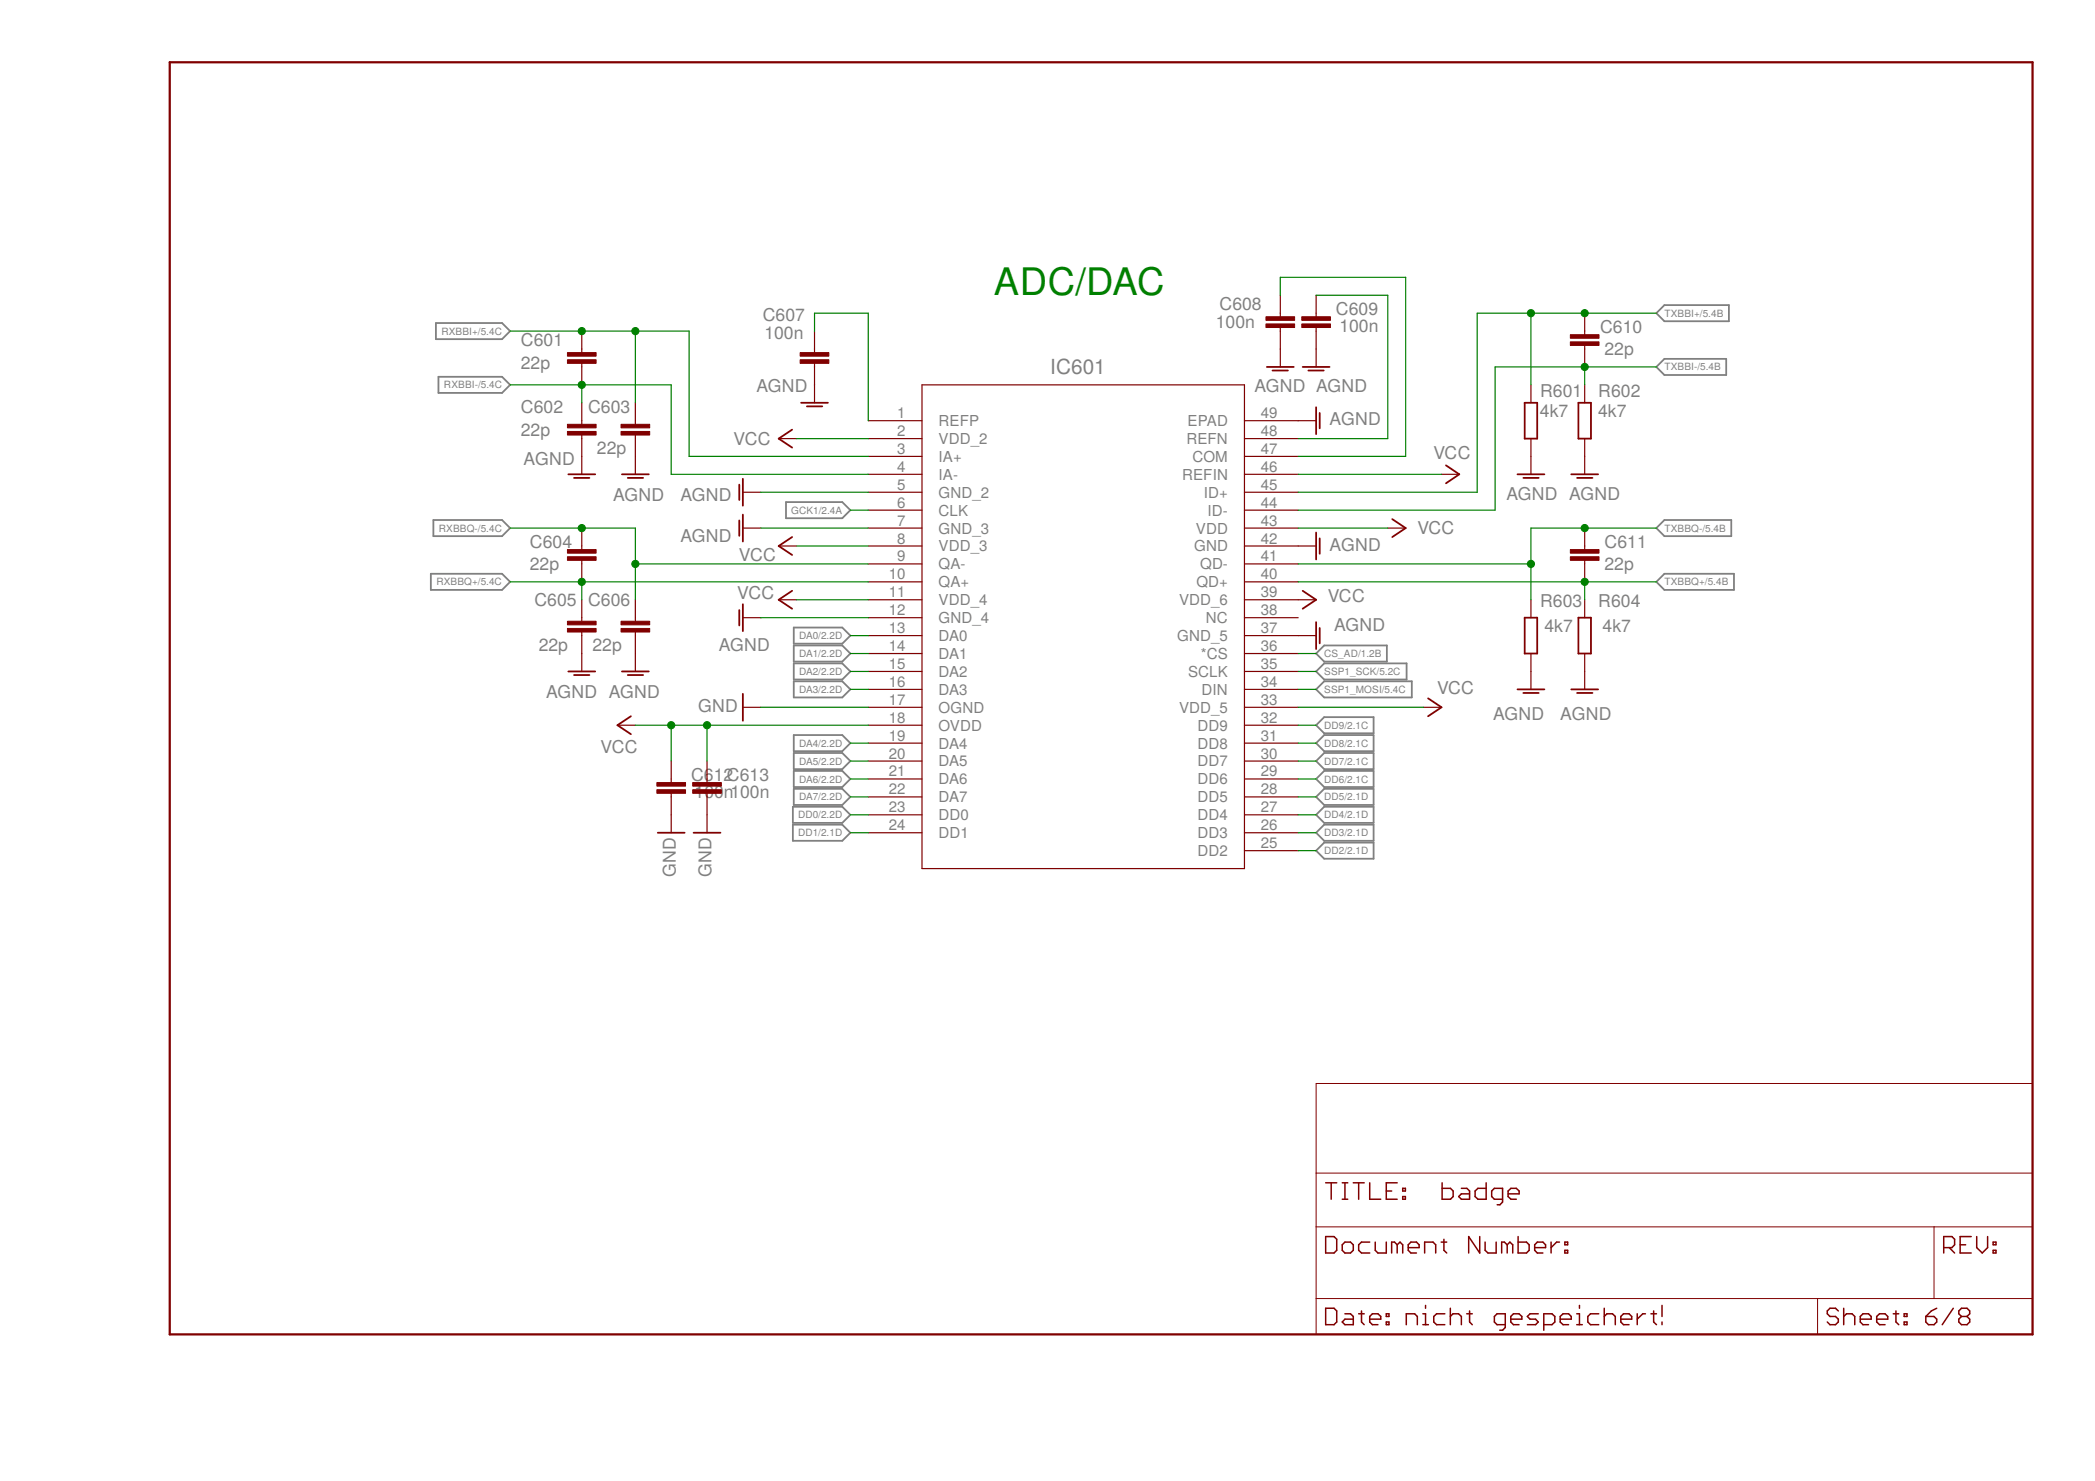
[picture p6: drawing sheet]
<svg xmlns="http://www.w3.org/2000/svg" width="297mm" height="210mm" viewBox="0 0 297 210" stroke-linecap="round" stroke-linejoin="round" font-family="sans-serif">
<g fill="none" stroke="#808080" stroke-width=".25">
<path d="M61.8 45.8h9.4l1.1 1.1-1.1 1.2h-9.4zM62.2 53.4h9l1.1 1.1-1.1 1.2h-9zM234.8 44.4l1.2-1.2h9.1v2.3h-9.1zM234.8 52l1.2-1.1h8.8v2.2h-8.8zM61.4 73.7h9.8l1.1 1.1-1.1 1.2h-9.8zM111.4 71.2h8l1.2 1.1-1.2 1.1h-8zM234.8 74.8l1.2-1.1h9.5v2.3h-9.5zM61.1 81.3h10.1l1.1 1.2-1.1 1.1h-10.1zM112.5 88.9h6.9l1.2 1.2-1.2 1.1h-6.9zM112.5 91.5h6.9l1.2 1.1-1.2 1.2h-6.9zM112.5 94h6.9l1.2 1.2-1.2 1.1h-6.9zM112.5 96.6h6.9l1.2 1.1-1.2 1.1h-6.9z"/>
<path d="M186.6 97.7l1.1-1.1h12.5v2.2h-12.5zM186.6 95.2l1.1-1.2h11.7v2.3h-11.7zM186.6 92.6l1.1-1.1h8.9v2.3h-8.9zM234.8 82.5l1.2-1.2h9.9v2.3h-9.9zM112.4 114.3h7l1.2 1.2-1.2 1.1h-7zM112.4 116.9h7l1.2 1.1-1.2 1.2h-7zM112.5 104.2h6.9l1.2 1.1-1.2 1.2h-6.9zM112.5 106.7h6.9l1.2 1.2-1.2 1.1h-6.9zM112.5 109.3h6.9l1.2 1.1-1.2 1.1h-6.9zM112.5 111.8h6.9l1.2 1.1-1.2 1.2h-6.9zM186.6 102.8l1.1-1.2h7.1v2.3h-7.1zM186.6 105.3l1.1-1.1h7.1v2.3h-7.1z"/>
<path d="M186.6 107.9l1.1-1.2h7.1v2.3h-7.1zM186.6 110.4l1.1-1.1h7.1v2.2h-7.1zM186.6 112.9l1.1-1.1h7.1v2.3h-7.1zM186.6 115.5l1.1-1.2h7.1v2.3h-7.1zM186.6 118l1.1-1.1h7.1v2.3h-7.1zM186.6 120.6l1.1-1.2h7.1v2.3h-7.1z"/>
</g>
<path d="M24.1 8.8h264.1v180.3h-264.1z" fill="none" stroke="#800000" stroke-width=".32"/>
<path d="M186.6 153.6h101.6v35.5h-101.6zM186.6 173.9h101.6M186.6 166.3h101.6M274.2 173.9v10.1M186.6 184h101.6M257.7 184v5.1" fill="none" stroke="#800000" stroke-width=".14"/>
<g fill="none" stroke="#800000" stroke-width=".21">
<path d="M188 175.3h1.1l.4 .3v1.6l-.4 .4h-1.1zM188 167.6h1.5M188.7 167.6v2.4M190.3 176.4l.4-.4h.8l.4 .4v.8l-.4 .4h-.8l-.4-.4zM190.3 167.6h.8M190.3 170h.8M190.7 167.6v2.4M191.9 167.6h1.5M192.6 167.6v2.4M194.2 167.6v2.4h1.6M194.2 176h-1.2l-.4 .4v.8l.4 .4h1.2M195 176v1.2l.4 .4h1.2v-1.6"/>
<path d="M196.6 168.8h.7M198.1 167.6h-1.5v2.4h1.5M198.1 176.4l-.4-.4h-.4v1.6M198.1 176.4l.4-.4 .4 .4v1.2M198.1 176.4v1.2M198.9 169.6h.4v.4h-.4zM198.9 168.4h.4v.4h-.4zM199.7 176.8h1.5v-.4l-.4-.4h-.8l-.3 .4v.8l.3 .4h.8M202 177.6v-1.6h1.2l.4 .4v1.2M204.3 176h.8M204.5 167.6v2.4h1.2l.3-.4v-.8l-.3-.4h-1.2M204.7 175.6v1.6l.4 .4"/>
<path d="M207.2 168.4h.8l.4 .4v1.2h-1.2l-.4-.4 .4-.4h1.2M209.8 175.3v2.3l-1.6-2.3v2.3M210.6 176v1.2l.4 .4h1.1v-1.6M210.7 167.6v2.4h-1.2l-.4-.4v-.8l.4-.4h1.2M213 170h-1.1l-.4-.4v-.8l.4-.4h1.1v2l-.3 .4h-.4M213.7 176.4l-.4-.4h-.4v1.6M213.7 176.4v1.2M213.7 176.4l.4-.4 .4 .4v1.2M213.8 169.2h1.6v-.4l-.4-.4h-.8l-.4 .4v.8l.4 .4h.8M215.2 175.3v2.3h1.2l.4-.4v-.8l-.4-.4h-1.2M217.6 176.8h1.5v-.4l-.3-.4h-.8l-.4 .4v.8l.4 .4h.8M219.9 176v1.6"/>
<path d="M221.1 176h-.4l-.8 .8M221.9 177.2h.4v.4h-.4zM221.9 176h.4v.4h-.4zM275.6 176.8h1.2l.3-.4v-.8l-.3-.3h-1.2v2.3M276.4 176.8l.7 .8M277.9 176.4h.8M279.5 175.3h-1.6v2.3h1.6M280.3 175.3v1.5l.8 .8 .7-.8v-1.5M282.6 177.2h.4v.4h-.4zM282.6 176h.4v.4h-.4zM188 185.4h1.1l.4 .4v1.6l-.4 .3h-1.1zM190.7 186.2h.8l.4 .4v1.1h-1.2l-.4-.3 .4-.4h1.2"/>
<path d="M192.6 186.2h.8M193 185.8v1.6l.4 .3M194.2 187h1.6v-.4l-.4-.4h-.8l-.4 .4v.8l.4 .3h.8M196.6 187.4h.3v.3h-.3zM196.6 186.2h.3v.4h-.3zM199.4 187.7v-1.5h1.2l.4 .4v1.1M201.7 187.7h.8M201.7 186.2h.4v1.5M202.1 185v.4M204.9 186.2h-1.2l-.4 .4v.8l.4 .3h1.2M205.6 186.6l.4-.4h.8l.4 .4v1.1M205.6 185.4v2.3"/>
<path d="M208 186.2h.7M208.4 185.8v1.6l.3 .3M213.4 187.7h-1.1l-.4-.3v-.8l.4-.4h1.1v2l-.4 .3h-.4M214.2 187h1.6v-.4l-.4-.4h-.8l-.4 .4v.8l.4 .3h.8M218.1 186.2h-1.2l-.3 .4 .3 .4h.8l.4 .4-.4 .3h-1.1M218.9 187.7h1.1l.5-.3v-.8l-.5-.4h-1.1v2.3M221.2 187h1.6v-.4l-.4-.4h-.8l-.4 .4v.8l.4 .3h.8M223.6 187.7h.7M223.6 186.2h.3v1.5M223.9 185v.4M226.7 186.2h-1.2l-.4 .4v.8l.4 .3h1.2M227.5 186.6l.3-.4h.8l.4 .4v1.1"/>
<path d="M227.5 185.4v2.3M229.8 187h1.6v-.4l-.4-.4h-.8l-.4 .4v.8l.4 .3h.8M232.1 186.2v1.5M233.3 186.2h-.4l-.8 .8M234.1 186.2h.8M234.5 185.8v1.6l.4 .3M235.6 185v1.6M235.6 187.4v.3M260.6 185.8l-.4-.4h-.7l-.4 .4v.4l.4 .4h.7l.4 .4v.4l-.4 .3h-.7l-.4-.3M261.4 186.6l.4-.4h.8l.4 .4v1.1M261.4 185.4v2.3M263.8 187h1.5v-.4l-.4-.4h-.8l-.3 .4v.8l.3 .3h.8"/>
<path d="M266.1 187h1.6v-.4l-.4-.4h-.8l-.4 .4v.8l.4 .3h.8M268.4 186.2h.8M268.8 185.8v1.6l.4 .3M270 187.4h.4v.3h-.4zM270 186.2h.4v.4h-.4zM273 186.6h1.2l.4 .4v.4l-.4 .3h-.8l-.4-.3zM274.6 185.4l-.8 .4-.8 .8M276.9 185.4l-1.5 2.3M278.1 186.6l-.4 .4v.4l.4 .3h.8l.4-.3v-.4l-.4-.4M278.1 186.6l-.4-.4v-.4l.4-.4h.8l.4 .4v.4l-.4 .4M278.1 186.6h.8"/>
</g>
<g fill="none" stroke="#800000" stroke-width=".17">
<path d="M82.5 46.9v3.1M82.5 51.5v3M82.5 57.1v3M90.1 57.1v3M115.5 46.9v3.1M115.5 51.5v5.6M123.1 59.6h7.6M130.7 54.5h45.7v68.6h-45.7zM176.4 59.6h10.2M181.5 41.8v3.1M181.5 46.4v5.6M186.6 41.8v3.1"/>
<path d="M186.6 46.4v5.6M217.1 54.5v2.6M224.7 44.4v3M224.7 49v3M224.7 54.5v2.6M82.5 61.7v5.5M82.5 74.8v3.1M82.5 79.4v3.1M90.1 61.7v5.5M105.3 69.8h2.6M105.3 74.8h2.6M110.4 62.2h2.5"/>
<path d="M110.4 77.4h2.5M123.1 62.2h7.6M123.1 64.7h7.6M123.1 67.2h7.6M123.1 69.8h7.6M123.1 72.3h7.6M123.1 74.8h7.6M123.1 77.4h7.6M123.1 79.9h7.6M176.4 62.2h7.7M176.4 64.7h7.7M176.4 67.2h7.7"/>
<path d="M176.4 69.8h7.7M176.4 72.3h7.7M176.4 74.8h7.7M176.4 77.4h10.2M176.4 79.9h7.7M196.8 74.8h2.5M204.4 67.2h2.5M217.1 62.2v5M224.7 62.2v5M224.7 74.8v3.1M224.7 79.4v3.1M82.5 85v3.1"/>
<path d="M82.5 89.6v5.6M90.1 85v3.1M90.1 89.6v5.6M105.3 87.5h2.6M110.4 85h2.5M123.1 82.5h7.6M123.1 85h7.6M123.1 87.5h7.6M123.1 90.1h7.6M123.1 92.6h7.6M123.1 95.2h7.6M123.1 97.7h7.6"/>
<path d="M176.4 82.5h7.7M176.4 85h10.2M176.4 87.5h7.7M176.4 90.1h10.2M176.4 92.6h7.7M176.4 95.2h7.7M176.4 97.7h7.7M217.1 85v2.5M217.1 92.6v5.1M224.7 85v2.5M224.7 92.6v5.1M87.5 102.8h2.6"/>
<path d="M95.2 107.9v3M95.2 112.4v5.6M100.2 107.9v3M100.2 112.4v5.6M105.3 100.2h2.6M123.1 100.2h7.6M123.1 102.8h7.6M123.1 105.3h7.6M123.1 107.9h7.6M123.1 110.4h7.6M123.1 112.9h7.6M123.1 115.5h7.6"/>
<path d="M123.1 118h7.6M176.4 100.2h7.7M176.4 102.8h7.7M176.4 105.3h7.7M176.4 107.9h7.7M176.4 110.4h7.7M176.4 112.9h7.7M176.4 115.5h7.7M176.4 118h7.7M201.8 100.2h2.6M176.4 120.6h7.7"/>
</g>
<g fill="#800000" stroke="#800000" stroke-width=".14">
<path d="M80.5 78.9h4v.5h-4z"/>
<path d="M80.5 77.9h4v.5h-4z"/>
<path d="M88.1 89.1h4v.5h-4z"/>
<path d="M88.1 88.1h4v.5h-4z"/>
<path d="M80.5 89.1h4v.5h-4z"/>
<path d="M80.5 88.1h4v.5h-4z"/>
<path d="M80.5 51h4v.5h-4z"/>
<path d="M80.5 50h4v.5h-4z"/>
<path d="M80.5 61.2h4v.5h-4z"/>
<path d="M80.5 60.1h4v.5h-4z"/>
<path d="M88.1 61.2h4v.5h-4z"/>
<path d="M88.1 60.1h4v.5h-4z"/>
<path d="M222.7 78.9h4v.5h-4z"/>
<path d="M222.7 77.9h4v.5h-4z"/>
<path d="M222.7 48.5h4v.5h-4z"/>
<path d="M222.7 47.4h4v.5h-4z"/>
<path d="M113.5 51h4v.5h-4z"/>
<path d="M113.5 50h4v.5h-4z"/>
<path d="M179.5 45.9h4.1v.5h-4.1z"/>
<path d="M179.5 44.9h4.1v.5h-4.1z"/>
<path d="M184.6 45.9h4v.5h-4z"/>
<path d="M184.6 44.9h4v.5h-4z"/>
<path d="M93.1 111.9h4.1v.5h-4.1z"/>
<path d="M93.1 110.9h4.1v.5h-4.1z"/>
<path d="M98.2 111.9h4.1v.5h-4.1z"/>
<path d="M98.2 110.9h4.1v.5h-4.1z"/>
</g>
<g fill="none" stroke="#800000" stroke-width=".25">
<path d="M113.6 57.1h3.8M114.4 57.6h2.2M179.6 52h3.8M180.4 52.5h2.2M184.7 52h3.8M185.5 52.5h2.2M186.6 57.7v3.8M187.1 58.5v2.2M216.2 57.1h1.8v5.1h-1.8zM223.8 57.1h1.8v5.1h-1.8zM80.6 67.2h3.8M81.4 67.7h2.2"/>
<path d="M88.2 67.2h3.8M89 67.7h2.2M104.8 68.7v2.2M104.8 73.8v2.1M105.3 67.9v3.8M105.3 72.9v3.9M112.3 76.1l-1.9 1.3 1.9 1.3M112.3 60.9l-1.9 1.3 1.9 1.2M186.6 75.5v3.8M187.1 76.3v2.2M197.4 73.6l1.9 1.2-1.9 1.3M205 66l1.9 1.2-1.9 1.3"/>
<path d="M215.2 67.2h3.8M216 67.7h2.2M222.8 67.2h3.8M223.6 67.7h2.2M80.6 95.2h3.8M81.4 95.7h2.2M88.2 95.2h3.8M89 95.7h2.2M104.8 86.5v2.1M105.3 85.6v3.9M105.3 98.3v3.9M112.3 83.7l-1.9 1.3 1.9 1.3"/>
<path d="M184.7 83.7l1.9 1.3-1.9 1.3M186.6 88.2v3.8M187.1 89v2.2M202.5 99l1.9 1.2-1.9 1.3M215.2 97.7h3.8M216 98.2h2.2M216.2 87.5h1.8v5.1h-1.8zM222.8 97.7h3.8M223.6 98.2h2.2M223.8 87.5h1.8v5.1h-1.8zM89.5 101.5l-2 1.3 2 1.3M93.3 118h3.8"/>
<path d="M98.3 118h3.9"/>
</g>
<g fill="none" stroke="#008000" stroke-width=".17">
<path d="M72.3 54.5h22.9v12.7h27.9M72.3 46.9h25.4v17.8h25.4M82.5 54.5v2.6M90.1 46.9v10.2M115.5 46.9v-2.5h7.6v15.2M181.5 41.8v-2.5h17.8v25.4h-15.2M186.6 41.8h10.2v20.4h-12.7M217.1 44.4v10.1M224.7 52v2.5M234.8 52h-22.8v20.3h-27.9M234.8 44.4h-25.4v25.4h-25.3M72.3 74.8h17.8v10.2"/>
<path d="M90.1 79.9h33M107.9 74.8h15.2M107.9 69.8h15.2M112.9 77.4h10.2M112.9 62.2h10.2M120.6 72.3h2.5M184.1 74.8h12.7M184.1 67.2h20.3M184.1 79.9h33M234.8 74.8h-17.7v10.2M72.3 82.5h50.8M82.5 82.5v2.5"/>
<path d="M107.9 87.5h15.2M112.9 85h10.2M120.6 97.7h2.5M120.6 95.2h2.5M120.6 92.6h2.5M120.6 90.1h2.5M184.1 97.7h2.5M184.1 95.2h2.5M184.1 92.6h2.5M184.1 82.5h50.7M224.7 82.5v2.5M90.1 102.8h33"/>
<path d="M95.2 102.8v5.1M100.2 102.8v5.1M107.9 100.2h15.2M120.6 105.3h2.5M120.6 107.9h2.5M120.6 110.4h2.5M120.6 112.9h2.5M120.6 115.5h2.5M120.6 118h2.5M184.1 102.8h2.5M184.1 105.3h2.5M184.1 107.9h2.5"/>
<path d="M184.1 110.4h2.5M184.1 112.9h2.5M184.1 115.5h2.5M184.1 118h2.5M184.1 100.2h17.7M184.1 120.6h2.5"/>
</g>
<g fill="#008000" stroke="#008000" stroke-width=".14">
<circle cx="95.2" cy="102.8" r=".51"/>
<circle cx="100.2" cy="102.8" r=".51"/>
<circle cx="82.5" cy="82.5" r=".51"/>
<circle cx="90.1" cy="79.9" r=".51"/>
<circle cx="82.5" cy="74.8" r=".51"/>
<circle cx="82.5" cy="54.5" r=".51"/>
<circle cx="90.1" cy="46.9" r=".51"/>
<circle cx="82.5" cy="46.9" r=".51"/>
<circle cx="224.7" cy="82.5" r=".51"/>
<circle cx="217.1" cy="79.9" r=".51"/>
<circle cx="224.7" cy="74.8" r=".51"/>
<circle cx="224.7" cy="52" r=".51"/>
<circle cx="217.1" cy="44.4" r=".51"/>
<circle cx="224.7" cy="44.4" r=".51"/>
</g>
<text font-size="5.4" fill="#008000" x="140.9" y="41.8">ADC/DAC</text>
<text font-size="2.9" fill="#808080" x="148.9" y="53">IC601</text>
<g font-size="2.5" fill="#808080">
<text x="108.1" y="45.5">C607</text>
<text x="172.4" y="46.5">100n</text>
<text x="172.9" y="44">C608</text>
<text x="189.4" y="44.6">C609</text>
<text x="189.9" y="47">100n</text>
<text x="226.9" y="47.2">C610</text>
<text x="73.8" y="52.3">22p</text>
<text x="73.9" y="49.1">C601</text>
<text x="108.4" y="48.1">100n</text>
<text x="227.5" y="50.3">22p</text>
<text x="73.9" y="58.6">C602</text>
<text x="83.4" y="58.6">C603</text>
<text x="107.3" y="55.6">AGND</text>
<text x="177.9" y="55.6">AGND AGND</text>
<text x="218.3" y="59.1">4k7</text>
<text x="218.4" y="56.2">R601</text>
<text x="226.6" y="59.1">4k7</text>
<text x="226.6" y="56.2">R602</text>
<text x="73.8" y="61.8">22p</text>
<text x="74.2" y="66">AGND</text>
<text x="84.6" y="64.3">22p</text>
<text x="104" y="63">VCC</text>
<text x="188.5" y="60.3">AGND</text>
<text x="203.2" y="65.1">VCC</text>
<text x="86.9" y="71">AGND</text>
<text x="96.5" y="71">AGND</text>
<text x="213.6" y="70.9">AGND AGND</text>
<text x="75.1" y="77.6">C604</text>
<text x="96.5" y="76.8">AGND</text>
<text x="201" y="75.7">VCC</text>
<text x="227.5" y="77.6">C611</text>
<text x="75.1" y="80.8">22p</text>
<text x="104.8" y="79.6">VCC</text>
<text x="188.5" y="78">AGND</text>
<text x="227.5" y="80.8">22p</text>
<text x="75.8" y="85.9">C605</text>
<text x="83.4" y="85.9">C606</text>
<text x="104.5" y="84.9">VCC</text>
<text x="188.3" y="85.4">VCC</text>
<text x="189.2" y="89.5">AGND</text>
<text x="218.4" y="86.1">R603</text>
<text x="219" y="89.6">4k7</text>
<text x="226.6" y="86.1">R604</text>
<text x="227.2" y="89.6">4k7</text>
<text x="76.4" y="92.2">22p</text>
<text x="84" y="92.2">22p</text>
<text x="101.9" y="92.2">AGND</text>
<text x="77.4" y="99">AGND AGND</text>
<text x="99" y="100.9">GND</text>
<text x="203.8" y="98.3">VCC</text>
<text x="85.2" y="106.7">VCC</text>
<text x="211.7" y="102">AGND</text>
<text x="221.2" y="102">AGND</text>
<text x="98" y="110.7">C612C613</text>
<text x="98.5" y="113.1">100n100n</text>
<text x="95.8" y="124.4" transform="rotate(-90 95.8 124.4)">GND</text>
<text x="100.9" y="124.4" transform="rotate(-90 100.9 124.4)">GND</text>
</g>
<g font-size="2.1" fill="#808080">
<text x="127.2" y="59.3">1</text>
<text x="178.8" y="59.3">49</text>
<text x="127.2" y="61.8">2</text>
<text x="127.2" y="64.3">3</text>
<text x="133.1" y="60.4">REFP</text>
<text x="133.1" y="62.9">VDD_2</text>
<text x="133.1" y="65.5">IA+</text>
<text x="168.2" y="62.9">REFN</text>
<text x="168.4" y="60.4">EPAD</text>
<text x="169.1" y="65.5">COM</text>
<text x="178.8" y="64.3">47</text>
<text x="178.8" y="61.8">48</text>
<text x="127.2" y="66.9">4</text>
<text x="127.2" y="69.4">5</text>
<text x="127.2" y="72">6</text>
<text x="133.1" y="68">IA-</text>
<text x="133.1" y="70.5">GND_2</text>
<text x="167.6" y="68">REFIN</text>
<text x="170.7" y="70.5">ID+</text>
<text x="178.8" y="72">44</text>
<text x="178.8" y="69.4">45</text>
<text x="178.8" y="66.9">46</text>
<text x="127.2" y="74.5">7</text>
<text x="127.2" y="77">8</text>
<text x="133.1" y="73.1">CLK</text>
<text x="133.1" y="75.6">GND_3</text>
<text x="169.5" y="75.6">VDD</text>
<text x="171.2" y="73.1">ID-</text>
<text x="178.8" y="77">42</text>
<text x="178.8" y="74.5">43</text>
<text x="126" y="82.1">10</text>
<text x="127.2" y="79.6">9</text>
<text x="133.1" y="78.2">VDD_3</text>
<text x="133.1" y="80.7">QA-</text>
<text x="133.1" y="83.2">QA+</text>
<text x="169.3" y="78.2">GND</text>
<text x="169.6" y="83.2">QD+</text>
<text x="170.2" y="80.7">QD-</text>
<text x="178.8" y="82.1">40</text>
<text x="178.8" y="79.6">41</text>
<text x="126" y="84.7">11</text>
<text x="126" y="87.2">12</text>
<text x="126" y="89.7">13</text>
<text x="133.1" y="85.8">VDD_4</text>
<text x="133.1" y="88.3">GND_4</text>
<text x="167.2" y="85.8">VDD_6</text>
<text x="171" y="88.3">NC</text>
<text x="178.8" y="89.7">37</text>
<text x="178.8" y="87.2">38</text>
<text x="178.8" y="84.7">39</text>
<text x="126" y="92.3">14</text>
<text x="126" y="94.8">15</text>
<text x="133.1" y="90.9">DA0</text>
<text x="133.1" y="93.4">DA1</text>
<text x="133.1" y="95.9">DA2</text>
<text x="166.9" y="90.9">GND_5</text>
<text x="168.4" y="95.9">SCLK</text>
<text x="170.3" y="93.4">*CS</text>
<text x="178.8" y="94.8">35</text>
<text x="178.8" y="92.3">36</text>
<text x="126" y="97.4">16</text>
<text x="126" y="99.9">17</text>
<text x="133.1" y="98.5">DA3</text>
<text x="133.1" y="101">OGND</text>
<text x="167.2" y="101">VDD_5</text>
<text x="170.4" y="98.5">DIN</text>
<text x="178.8" y="99.9">33</text>
<text x="178.8" y="97.4">34</text>
<text x="126" y="102.4">18</text>
<text x="126" y="105">19</text>
<text x="126" y="107.5">20</text>
<text x="133.1" y="103.5">OVDD</text>
<text x="133.1" y="106.1">DA4</text>
<text x="169.8" y="106.1">DD8</text>
<text x="169.8" y="103.5">DD9</text>
<text x="178.8" y="107.5">30</text>
<text x="178.8" y="105">31</text>
<text x="178.8" y="102.4">32</text>
<text x="126" y="110">21</text>
<text x="126" y="112.6">22</text>
<text x="133.1" y="108.6">DA5</text>
<text x="133.1" y="111.2">DA6</text>
<text x="133.1" y="113.7">DA7</text>
<text x="169.8" y="113.7">DD5</text>
<text x="169.8" y="111.2">DD6</text>
<text x="169.8" y="108.6">DD7</text>
<text x="178.8" y="112.6">28</text>
<text x="178.8" y="110">29</text>
<text x="126" y="115.1">23</text>
<text x="126" y="117.7">24</text>
<text x="133.1" y="116.2">DD0</text>
<text x="133.1" y="118.8">DD1</text>
<text x="169.8" y="118.8">DD3</text>
<text x="169.8" y="116.2">DD4</text>
<text x="178.8" y="117.7">26</text>
<text x="178.8" y="115.1">27</text>
<text x="169.8" y="121.3">DD2</text>
<text x="178.8" y="120.2">25</text>
</g>
<g font-size="1.4" fill="#808080">
<text x="62.6" y="47.4">RXBBI+/5.4C</text>
<text x="236" y="44.9">TXBBI+/5.4B</text>
<text x="236" y="52.5">TXBBI-/5.4B</text>
<text x="63" y="55">RXBBI-/5.4C</text>
<text x="62.2" y="75.4">RXBBQ-/5.4C</text>
<text x="112.2" y="72.8">GCK1/2.4A</text>
<text x="236" y="75.4">TXBBQ-/5.4B</text>
<text x="61.9" y="83">RXBBQ+/5.4C</text>
<text x="236" y="83">TXBBQ+/5.4B</text>
<text x="113.3" y="95.7">DA2/2.2D</text>
<text x="113.3" y="93.1">DA1/2.2D</text>
<text x="113.3" y="90.6">DA0/2.2D</text>
<text x="187.8" y="95.7">SSP1_SCK/5.2C</text>
<text x="187.8" y="93.1">CS_AD/1.2B</text>
<text x="113.3" y="98.2">DA3/2.2D</text>
<text x="187.8" y="98.2">SSP1_MOSI/5.4C</text>
<text x="113.3" y="105.8">DA4/2.2D</text>
<text x="187.8" y="103.3">DD9/2.1C</text>
<text x="187.8" y="105.8">DD8/2.1C</text>
<text x="113.3" y="108.4">DA5/2.2D</text>
<text x="113.3" y="110.9">DA6/2.2D</text>
<text x="113.3" y="113.5">DA7/2.2D</text>
<text x="187.8" y="108.4">DD7/2.1C</text>
<text x="187.8" y="110.9">DD6/2.1C</text>
<text x="187.8" y="113.5">DD5/2.1D</text>
<text x="113.2" y="116">DD0/2.2D</text>
<text x="113.2" y="118.5">DD1/2.1D</text>
<text x="187.8" y="116">DD4/2.1D</text>
<text x="187.8" y="118.5">DD3/2.1D</text>
<text x="187.8" y="121.1">DD2/2.1D</text>
</g>
</svg>
